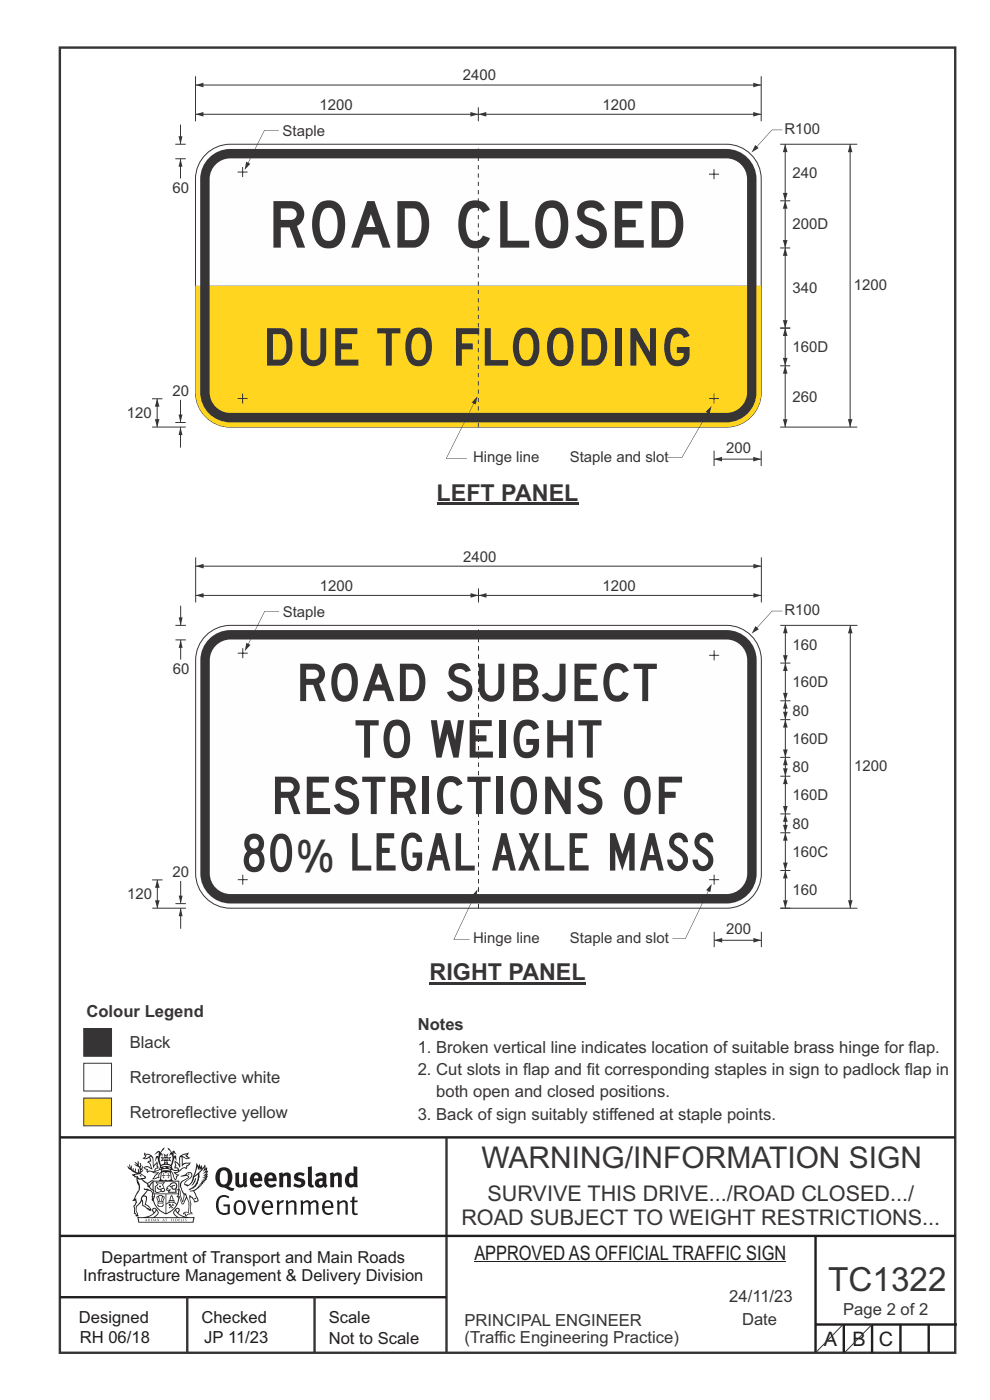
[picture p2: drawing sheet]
<svg xmlns="http://www.w3.org/2000/svg" width="210mm" height="297mm" viewBox="0 0 210 297" stroke-linecap="round" stroke-linejoin="round" font-family="sans-serif">
<path d="M12.7 10.1h189.9v276.9h-189.9zM94.7 241.4v45.8M39.7 275.2v12M66.7 275.2v12" fill="none" stroke="#373435" stroke-width=".51"/>
<path d="M12.7 241.3h190M12.7 275.2h82M12.7 262.2h190.1M173 262.1v24.9M173 281h30M179 281v6M185 281v6M191 281v6M197 281v6" fill="none" stroke="#201e1e" stroke-width=".51"/>
<g fill="#201e1e">
<path d="M47 248.4a2.55 2.55 0 0 0 0 2.7l.3 .2a.81 .81 0 0 0 1-1v-.5a1.04 1.04 0 0 0-1.1-1.5zM46.3 248.1a1.82 1.82 0 0 1 2.1-.2 1.82 1.82 0 0 1 .9 1.8 2.29 2.29 0 0 1-.8 2l.7 .3h.5l-.2 .6a2.87 2.87 0 0 1-2-.7 2.12 2.12 0 0 1-1.7-3.1z" fill-rule="evenodd"/>
<path d="M49.9 248.9l.8-.2v2a.46 .46 0 0 0 .3 .6 .46 .46 0 0 0 .6-.3v-2.1l.7-.2v2.4l.2 .5-.5 .3-.3-.3a1.02 1.02 0 0 1-1.2 .3 1.02 1.02 0 0 1-.6-1.1z" fill-rule="evenodd"/>
<path d="M54 249.5l-.1 .5h.9a.49 .49 0 0 0-.2-.6 .49 .49 0 0 0-.6 .1zM53.4 249.1a1.34 1.34 0 0 1 1.6-.2 1.34 1.34 0 0 1 .6 1.5v.2h-1.7a.77 .77 0 0 0 .5 .8 .77 .77 0 0 0 .9-.4l.3 .5a1.59 1.59 0 0 1-2 .2 1.59 1.59 0 0 1-.5-2.1z" fill-rule="evenodd"/>
<path d="M57 249.5l-.1 .5h1a.49 .49 0 0 0-.2-.6 .49 .49 0 0 0-.7 .1zM56.4 249.1a1.34 1.34 0 0 1 1.6-.2 1.34 1.34 0 0 1 .7 1.5v.2h-1.8a.77 .77 0 0 0 .5 .8 .77 .77 0 0 0 .9-.4l.4 .5a1.59 1.59 0 0 1-2.1 .2 1.59 1.59 0 0 1-.5-2.1z" fill-rule="evenodd"/>
<path d="M59.2 248.9l.7-.2 .1 .4a.95 .95 0 0 1 1-.3 .95 .95 0 0 1 .7 .8v2.3h-.8v-2.3a.46 .46 0 0 0-.8 .1v2.2h-.8z" fill-rule="evenodd"/>
<path d="M62.6 249.1a1.75 1.75 0 0 1 2-.1l-.2 .5-.6-.2a.43 .43 0 0 0-.6 .3l.4 .3a1.04 1.04 0 0 1 1.2 1.1 1.04 1.04 0 0 1-1.4 1l-1.2-.4 .3-.6 1 .4 .4-.4a.88 .88 0 0 0-1-.5l-.4-.2-.1-.4z" fill-rule="evenodd"/>
<path d="M65.3 247.6l.8-.2 .1 3.8 .3 .2 .1 .4a.88 .88 0 0 1-1 0 .88 .88 0 0 1-.3-1z" fill-rule="evenodd"/>
<path d="M67.8 250.6a.43 .43 0 0 0-.1 .7 .43 .43 0 0 0 .7-.1v-.7zM66.8 249.1a1.7 1.7 0 0 1 2.4 .1v1.9l.3 .4-.4 .5-.5-.4a1.03 1.03 0 0 1-1.7-.1 1.03 1.03 0 0 1 .8-1.5h.7v-.4a.8 .8 0 0 0-1.2 .1z" fill-rule="evenodd"/>
<path d="M70 248.9l.7-.2 .1 .4a.95 .95 0 0 1 1-.3 .95 .95 0 0 1 .7 .8v2.3h-.8v-2.3a.46 .46 0 0 0-.8 .1v2.2h-.8z" fill-rule="evenodd"/>
<path d="M74.3 249.5a1.48 1.48 0 0 0 0 1.7h.5l.2-.1v-1.5l-.3-.2zM75 247.4l.8 .1 .1 4.4h-.7l-.1-.2a1.26 1.26 0 0 1-1.4 0 1.26 1.26 0 0 1-.5-1.3 1.29 1.29 0 0 1 .4-1.4 1.29 1.29 0 0 1 1.4-.1z" fill-rule="evenodd"/>
<path d="M46.4 253.9a1.72 1.72 0 0 1 2.3 0l-.3 .3a1.24 1.24 0 0 0-1.4-.2 1.24 1.24 0 0 0-.6 1.4 1.49 1.49 0 0 0 1.2 1.9l.7-.1v-1.3h-.8l-.1-.4h1.3v1.9a1.93 1.93 0 0 1-2.2 0 1.93 1.93 0 0 1-.7-2.2l.2-.8z" fill-rule="evenodd"/>
<path d="M50.4 255.1a1.65 1.65 0 0 0 .2 2.2 .99 .99 0 0 0 1-1.4 .78 .78 0 0 0-.4-.8 .78 .78 0 0 0-.8 0zM50 254.9a1.33 1.33 0 0 1 1.6-.1 1.33 1.33 0 0 1 .5 1.4 1.31 1.31 0 0 1-1.3 1.6 1.31 1.31 0 0 1-1.2-1.6v-.6z" fill-rule="evenodd"/>
<path d="M52.5 254.7l.4-.1 .9 2.6 .8-2.5h.5l-1.1 3h-.5z" fill-rule="evenodd"/>
<path d="M56.3 255.2l-.2 .7h1.3a.7 .7 0 0 0-.3-.8 .7 .7 0 0 0-.8 .1zM55.9 255a1.22 1.22 0 0 1 1.5-.2 1.22 1.22 0 0 1 .5 1.5h-1.8a.93 .93 0 0 0 .5 1 .93 .93 0 0 0 1.1-.2l.2 .3a1.43 1.43 0 0 1-1.8 .1 1.43 1.43 0 0 1-.6-1.7z" fill-rule="evenodd"/>
<path d="M58.7 254.7l.4-.1 .1 .5 .4-.4 .6-.1-.2 .5a.66 .66 0 0 0-.8 .7v1.9h-.4z" fill-rule="evenodd"/>
<path d="M60.6 254.7l.4-.1 .1 .5a.94 .94 0 0 1 1-.5 .94 .94 0 0 1 .8 .8v2.3h-.5l-.1-2.5a.81 .81 0 0 0-1.2 .3v2.2h-.4z" fill-rule="evenodd"/>
<path d="M63.7 254.7l.5-.1 .1 .5 .4-.3a.78 .78 0 0 1 1.1 .3 .9 .9 0 0 1 1-.5 .9 .9 0 0 1 .8 .8v2.3h-.5l-.1-2.5a.67 .67 0 0 0-1.1 .3v2.2h-.5v-2.4l-.4-.3-.7 .4v2.3h-.5z" fill-rule="evenodd"/>
<path d="M69 255.2l-.1 .7h1.3a.7 .7 0 0 0-.3-.8 .7 .7 0 0 0-.9 .1zM68.7 255a1.22 1.22 0 0 1 1.5-.2 1.22 1.22 0 0 1 .5 1.5h-1.8a.93 .93 0 0 0 .4 1 .93 .93 0 0 0 1.2-.2l.1 .3a1.44 1.44 0 0 1-1.7 .1 1.44 1.44 0 0 1-.6-1.7z" fill-rule="evenodd"/>
<path d="M71.4 254.7l.5-.1 .1 .5a.94 .94 0 0 1 1-.5 .94 .94 0 0 1 .8 .8v2.3h-.5l-.1-2.5a.81 .81 0 0 0-1.2 .3v2.2h-.4z" fill-rule="evenodd"/>
<path d="M74.7 253.9l.5-.1v.9h.7l-.1 .3h-.6v2.2l.1 .2h.5l.1 .3a.75 .75 0 0 1-1.2-.6v-2.1h-.4v-.3h.4z" fill-rule="evenodd"/>
<path d="M30.8 244.9l1.1 .3-.9 .5h-.4l.6-.5zM31.8 245.4h.2a2.44 2.44 0 0 1 .4 1.9l.1 .5 .7-1-.1 .6 .3 .3a.57 .57 0 0 0-.6 .7l-1-.1-.5 .2 .2-.5-.8-.3 .7-.1 .9 .5 .1-.1-.6-1.3-.2-.2h.5zM30.7 244.4l-.1 .5 .2 .4-.6 .4a1.04 1.04 0 0 0 1.4-.1l.2 .6-.3 .1-.2 .4a.94 .94 0 0 1 .8 1.1l-.2-.1a1.16 1.16 0 0 0-1.5-.1l.3 .4 .4 .2 .1 .5 .2 .1 .1-.2a.94 .94 0 0 1 1.1 .2l.8 .1-1.2 1.2a1.13 1.13 0 0 0 1.2-.2l.4-.1-.1-.4 .5-.8a.83 .83 0 0 0-.6 1.1l-.3-.1-.7 .4 1.1-1.4-.5 .1-.5-.1 1.3-.5-.1-.1-.9 .4v-.3l.2-.2 .3 .1 .1-.3-.2-.4v-.6l-.1-.4-.7 1v-.7a1.42 1.42 0 0 0-1.6-1.8z" fill-rule="evenodd"/>
<path d="M38.5 245.2l.5-.2 .7-.1-.6 .3 .8 .5h-.3zM38.3 245.5l.2-.1 .1 2a1.69 1.69 0 0 1 1.6-.6l-.8 .5 .1 .5a1.1 1.1 0 0 0-1.5 .6l-.1-.5-.2-.2h-.5l.3-.4-.3-.7a1.42 1.42 0 0 1 .8 1.1l.2-.1zM37.1 246.2l.1 1-.2 .3 .1 .4h.5l.1 .2a.96 .96 0 0 1-1.1-.1l-.1 .1a1.06 1.06 0 0 0 1.3 .2v.1a.72 .72 0 0 1-1 .2l.3 .5 .6 .2-.4 .2-.1 .6-.2-.3-.4-1.1-.4-.4 .4 .9a1.54 1.54 0 0 0 .7 1.2l.2-.3a.58 .58 0 0 1 .4-.8l.2-.1h-.3l-.5-.3 .9-.5a.93 .93 0 0 1 1.2-.5v.2l.2-.2 .1-.5a.99 .99 0 0 0 .7-.8l-1.3 .1-.3 .2-.1-1.4 .9 .4 .9-.3h-.4l-.5-.4 .4-.7-.6 .2a1.46 1.46 0 0 0-1.4 2.1v.4l-.2-.4z" fill-rule="evenodd"/>
<path d="M35.6 248.9l.2 .1-.1 .3 .4 .1h-.4v.6l-.1-.6h-.3l.3-.1z" fill-rule="evenodd"/>
<path d="M34.6 248.9l.2 .1v.3l.3 .1h-.3l-.1 .6v-.6h-.4l.4-.1z" fill-rule="evenodd"/>
<path d="M34.3 248.8a.57 .57 0 0 1 .9 .2 .57 .57 0 0 1 .9-.2l.2 1.4h-.2a.57 .57 0 0 1-.9 0 .69 .69 0 0 1-1.1 0zM34.2 248.1l-.3 2.1-.2 .4h3l-.2-.4-.3-2.1h-.2v.2l-.8-.1-.8 .1v-.2z" fill-rule="evenodd"/>
<path d="M34.2 252.4a.3 .3 0 0 0 .6 0 .3 .3 0 0 0-.6 0zM33.3 250.9l.3 .3-.3 .4a.79 .79 0 0 0 0 1.3l.8-.2-.1-.3a.55 .55 0 0 1-.7-.6l.1-.1 .2 .3 .3 .2 .8-.2-.4-.7 .4-.4-.7 .2zM33 250.7l1.1 .2 .9-.2-.4 .6 .4 1.2a.56 .56 0 0 1-.8 .3l-.2 .1a.73 .73 0 0 1-.9 .1 .73 .73 0 0 1-.3-1v-.4l.6-.4z" fill-rule="evenodd"/>
<path d="M35.6 251.8l.7-.4a.58 .58 0 0 1 1-.1 .58 .58 0 0 1-.4 .9l-.3-.3a.43 .43 0 0 1 .6-.4 .57 .57 0 0 0-.8 .2l-.2-.1-.3 .1 .4 .2a.55 .55 0 0 0 .9 .4v.5h-1.3l.3-.4-.1-.1-.6 .1 .2-.3-.2-.1zM35.4 251.8l-.1 .2a.39 .39 0 0 0 .2 .6h.3l-.2 .4h1.9l-.1-.8a.86 .86 0 0 0-.1-1.3 .86 .86 0 0 0-1.3 .4z" fill-rule="evenodd"/>
<path d="M36 254.8h.8v.2h-.8zM36.4 253.8l.2 .8h-.4zM36.4 253.5l-.3 .5-.1 .6h-.2v.4l-.7 .4 .2 .1a1.48 1.48 0 0 1 2.1 .2l.2-.1-.6-.5v-.5h-.2l-.1-.6z" fill-rule="evenodd"/>
<path d="M35.8 255.4l.4 .1 .1 .3 .3-.2-.2-.2a.38 .38 0 0 1 .5 .5l-.2-.2-.3 .2 .3 .2-.3 .3-.1-.4-.4 .4-.1-.2 .4-.3-.1-.1-.2 .1z" fill-rule="evenodd"/>
<path d="M34.5 254h.2v.2l-.2 .6h-.2zM33.6 255.3h.9v.2a.55 .55 0 0 1-.8 .4v-.2l-.2-.1zM33.4 254h.2l.2 .8h-.2zM33.6 255l.8-.1 .1 .2h-.8zM33.8 253.7h.5l-.2 1.1h-.1zM33.3 253.8l-.1 .3 .3 1.1a.48 .48 0 0 0-.1 .6 .48 .48 0 0 0 .5 .2h.5a.49 .49 0 0 0 .2-.8l.3-1.1-.1-.3a1.42 1.42 0 0 0-1.5 0z" fill-rule="evenodd"/>
<path d="M33.7 251.5l.4 .1 .1 .3h-.3z" fill-rule="evenodd"/>
<path d="M41.3 250.1l.3-.2-.2 .8-.6 .8h-.2l.5-.7z" fill-rule="evenodd"/>
<path d="M39.7 249l.3-.2 .5 .2a.88 .88 0 0 1-.6 1.1 1.22 1.22 0 0 0-.8 1.3l.5 .2a.72 .72 0 0 0 .9-.4l.5-.8 .2-.6 .8-.6v.2a2.85 2.85 0 0 1-2 2.9l.1 .1a2.13 2.13 0 0 0 1.9-1.5v-.3a2.01 2.01 0 0 0 .3-1.7l1.1-1.3-.4 1 .7-.5-.7 1 .8-.4-.8 .8 .7-.2-.9 .6 .8-.1-.8 .4h.7l-.8 .3 .3 .2h-.4l.2 .3h-.4l.2 .3h-.4l.1 .2h-.1a2.16 2.16 0 0 1-2 1.1l.1 .2 .4-.1a.76 .76 0 0 1 .7 .8l.5 1.2-.6 .2a1.45 1.45 0 0 0-1.1-1.3l.2 1.8-.1 1.8 .4 .3a1.07 1.07 0 0 0-1.2 .4v-.3l-.5-.2a.87 .87 0 0 1 1.1-.1v-.7a4.4 4.4 0 0 0-.6-3.1l-.1-.3h-.2a2.16 2.16 0 0 1-.7-2.2l.3-.4 1.2-.7a.55 .55 0 0 0-.4-.8zM37.8 252.4a.76 .76 0 0 1 .3 1.1l.6 1.6 .4-1.7 .2 .1a.61 .61 0 0 1-.1 .9l-.3 .8-.2 .1-.7-1.6-.3 .1a1.18 1.18 0 0 0 .1-1.4zM41.8 247.5l.2 .7 .3-.5v.6l.4-.5a1.9 1.9 0 0 1-1.2 1.4l-.3 .3zM38.2 249.6l1.4-.2 .2 .2v.3l-.5 .2a1.26 1.26 0 0 0-.9 1.9l.2 .7a1.84 1.84 0 0 1 .1 2.1l-.4-1.4a.96 .96 0 0 0-.4-1.2l-.4 .2a.78 .78 0 0 1 0 1.3l.1 .3h.4l.4 1.1a.38 .38 0 0 0 .2 .4 .38 .38 0 0 0 .4-.1l.6-1.2a2.94 2.94 0 0 1 .4 2.5l-.1 .4h-.8l-.3 .4v.2l.4-.1 .1 .4 .2 .1a1.02 1.02 0 0 1 1.3-.5v-.4l-.3-.1 .1-1.8-.3-1.3h.1a1.14 1.14 0 0 1 .8 1 .63 .63 0 0 0 .8-.2 .63 .63 0 0 0-.2-.9l-.6-1.2 .9-.6 .2-.4h.3l-.1-.2h.4l-.1-.3h.3l-.1-.3 .5-.1-.2-.2 .6-.4v-.2h-.2l.4-.5h-.3l.3-.5-.4 .1 .4-.5v-.3l-.3 .2 .2-.7-.1-.2-.4 .3v-.8l-.6 .8-.2-.8-.2 .5-.3-.7-.1 .6-.5-.8-.1 1.4-.6 1.8a1.81 1.81 0 0 1-1 1.5l-.6-.2a1.75 1.75 0 0 1 1.1-1.2 .75 .75 0 0 0 .1-1.3 .75 .75 0 0 0-1.2 .4z" fill-rule="evenodd"/>
<path d="M41.2 254.1h.3l.2 .2-.4 .1z" fill-rule="evenodd"/>
<path d="M29.4 258.4h11.6l-.1 .8h-11.4zM31.3 258.2l.5-.1a2.48 2.48 0 0 0 1.4-1.3l.3 .5-.5 .6-.5 .3zM32.5 256.6l.3-.2 .2 .1-.3 .7zM37.2 256.8a2.65 2.65 0 0 0 1.8 1.4h-1.1l-.5-.3-.5-.6zM37.4 256.5l.2-.1 .3 .2-.3 .6zM29.2 258.2l.1 1.2h11.8l.2-1.1-.2-.1a4.1 4.1 0 0 1-3.3-.9l.3-.4-.1-.6a1.06 1.06 0 0 0-1.3 1l.2 .4 .6 .5h-4.7l.3-.1a.84 .84 0 0 0 .6-.8 .84 .84 0 0 0-.5-.8l-.3-.2h-.5l-.1 .6 .3 .4a4.2 4.2 0 0 1-3.4 .9z" fill-rule="evenodd"/>
<path d="M31 258.7l.1 .2h-.2zM31 258.5l-.3 .6 .4-.2 .2 .2z" fill-rule="evenodd"/>
<path d="M31.3 258.6h.3v.4a.25 .25 0 0 0 .2-.1 .25 .25 0 0 0-.1-.3h.1a.29 .29 0 0 1 0 .4 .29 .29 0 0 1-.4 0 .29 .29 0 0 1 0-.4z" fill-rule="evenodd"/>
<path d="M32.2 258.6a.22 .22 0 0 1 .3 .2 .22 .22 0 0 1-.3 .2zM32 258.6l.1 .4a.33 .33 0 0 0 .4 0 .33 .33 0 0 0 0-.4 .33 .33 0 0 0-.5 0z" fill-rule="evenodd"/>
<path d="M32.9 258.7l.1 .2h-.2zM32.9 258.5l-.2 .6 .3-.2 .2 .2z" fill-rule="evenodd"/>
<path d="M33.3 258.6h.2l.1 .1 .2-.1-.2 .2 .2 .3-.3-.3-.1 .3h-.1l.2-.3z" fill-rule="evenodd"/>
<path d="M34.7 258.7l.1 .2h-.2zM34.7 258.5l-.3 .6 .4-.2 .2 .2z" fill-rule="evenodd"/>
<path d="M35 258.5h.5l-.2 .1v.5h-.2l.1-.5z" fill-rule="evenodd"/>
<path d="M36.2 258.6l.3-.1-.1 .1v.2h.1h-.1v.3h-.2z" fill-rule="evenodd"/>
<path d="M36.7 258.6h.2v.5h-.2z" fill-rule="evenodd"/>
<path d="M37.3 258.6a.22 .22 0 0 1 .3 .2 .22 .22 0 0 1-.3 .2zM37.1 258.6v.4a.33 .33 0 0 0 .5 0 .33 .33 0 0 0 0-.4 .33 .33 0 0 0-.5 0z" fill-rule="evenodd"/>
<path d="M37.8 258.6l.4-.1-.2 .1v.2h.1h-.1v.2l.2 .1h-.4z" fill-rule="evenodd"/>
<path d="M38.4 258.6h.2l-.1 .4 .2 .1h-.3z" fill-rule="evenodd"/>
<path d="M38.9 258.6h.2v.5h-.2z" fill-rule="evenodd"/>
<path d="M39.3 258.6h.2h-.1l.2 .3-.2 .2-.1-.1v-.1l.2 .1z" fill-rule="evenodd"/>
<path d="M34.2 247.4a1.51 1.51 0 0 1 2 .2 2.67 2.67 0 0 0-2.1 0zM35.7 247.6l.4 .1 .1 .3-.4-.1zM34.6 247.6h.5l.1 .2h-.4zM34 247.8l.3 .2h-.3zM34.9 246.9l.3-.2 .3 .2zM34.9 245.6l.2 .1v.3h-.2zM35 245.1l.2 .2 .2-.2-.1 .3h-.2zM35.1 246.3h.2l.1 .4-.2-.2-.2 .2zM35.3 245.7l.2-.1v.4h-.2zM34.4 245.7h.3l.1 .3-.4 .1 .2-.2zM35.7 245.7h.3l-.2 .2 .2 .2-.4-.1zM32.7 244.9l1-.5-.1 1-.2-.2-.3 .2-.3 1.1 .5-1 .3 .9a1.84 1.84 0 0 1 .2 1.7l.4 .1a2.48 2.48 0 0 1 2.2 0l.2-.2-.2-.7 .7-1.8 .4 .7-.2-1-.2-.1-.2 .3v-.9l.6 .4-.6-.8-.3 .1-.1 .4-.5-.9-.5-.3 .2 .5 .6 .5-.5 .8 .4-.4a2.06 2.06 0 0 1 0 2.3l-.5-.2-.2-.6 .1-.1 .8 .2-.4-.5 .4-.5-.7 .2-.2-.2 .2-.7-.5 .4-.5-.4 .2 .7-.2 .2-.7-.2 .4 .5-.4 .5 .8-.2 .1 .1-.2 .6-.5 .2a2.02 2.02 0 0 1 0-2.2l.3 .5-.1-.7-.3-.1 .8-1.2-.4 .3-.5 .8-.2-.3a.8 .8 0 0 0-.8 .5z" fill-rule="evenodd"/>
<path d="M29.2 250.1l.3 .1a.61 .61 0 0 1 .8 .4l.3 .2a.8 .8 0 0 1 .6 1l.4 .1 .5 .5a1 1 0 0 1 .5 1.1l-.1 .7v-.5h-.1a.96 .96 0 0 0-.8-1.3l-.2-.2h-.7l-.1-.1-.1 .1 .1 .3h.6l-1.2 1.3-.2 1-.4 .6a1.33 1.33 0 0 0-.5 1.8l.2 .5a1.26 1.26 0 0 1-.5-1.5l-.1-.3a1.56 1.56 0 0 0 .4-1.7l-.3 .2 .2-.5a3.2 3.2 0 0 0 .7-3zM30.4 253.9h.4a2.06 2.06 0 0 1-.1 1.6l.7 .5 .4 .4-.6-.1-.8-.6-.1-.9a.51 .51 0 0 1 .1-.9zM28.6 249.3a1.52 1.52 0 0 1 2.1 .5l-1.1 .2-.2-.1-.1-.4h-.5zM27.5 247v.8l-.3-.4h-.1a3.1 3.1 0 0 0 1.9 1.6l-1 .1 .5 .6 .5 .1 .1 1.1a1.84 1.84 0 0 1-.3 2.5l-.4 .9-.3 .4 .2 .1 .4-.1 .1 .4-.2 .5-.3 .2 .1 1.7h.2l.3 .5 .1 .1 .4-.1-.1-.5a1.3 1.3 0 0 1-.1-1.7l.9-1 .1 1.1 .6 .2 .5 .5 .1-.1 .2 .3h.5a1.85 1.85 0 0 0-1.2-1.4l.1-.3a1.39 1.39 0 0 0 0-1.4l-.5-.1 .5-.5a.66 .66 0 0 1 .9-.4 .66 .66 0 0 1 .3 .9l-.1 .4 .2-.1v.2l-.1 .3 .2 .5 .1-.3a2.24 2.24 0 0 0 .1-2.2 .73 .73 0 0 1-.7-.7 .73 .73 0 0 1 .6-.7v-.2a.94 .94 0 0 0-.9 .8 .48 .48 0 0 1-.1-.6 .48 .48 0 0 1 .5-.2l.5-.3a.51 .51 0 0 0-.8 .2l-.5 .2-1-.8h.6l.2-.5-1.2-.7 .5-.5v-.3l-.5 .4 .1-.2a.69 .69 0 0 0 .2-1v.4l-.2 .3v-1.1l-.3-.2 .1 .6-.1 .2-.4-1.3v.7l-.6-.4 .5 .7-.6-.2 .3 .3a1 1 0 0 1 .7 1.4l-.2-.8v.9l-.5-.2v-.8l-.2 .7-.2-.1-.1-.6-.2 .4-.2-.2 .1-.7-.2 .5z" fill-rule="evenodd"/>
<path d="M29.6 249.4l.2-.1 .3 .2z" fill-rule="evenodd"/>
<path d="M32.4 250.5h5.6v2l-.2-.1v-1.7h-5.2v2.5h5.2v-.8l.1 .2-.1 1.1v-.3h-2.5v4a4.1 4.1 0 0 0 2.6-3.6l.1-.1a4 4 0 0 1-2.8 3.9 4.2 4.2 0 0 1-2.8-4.7l.1 1.2 .1-.1a3.8 3.8 0 0 0 2.5 3.4v-4h-2.5l-.2-.9z" fill-rule="evenodd"/>
<circle cx="40" cy="249.1" r=".17"/>
</g>
<path d="M100.6 267.7h66.2" fill="none" stroke="#201e1e" stroke-width=".21"/>
<path d="M178.9 280.9l-6 6.2M185 280.9l-6 6.2" fill="none" stroke="#373435" stroke-width=".21"/>
<path d="M92.6 106.9h30.1M91.1 208.6h33.1" fill="none" stroke="#373435" stroke-width=".45"/>
<path d="M17.8 225.6h5.9v5.9h-5.9z" fill-rule="evenodd" fill="#fefefe" stroke="#373435" stroke-width=".21"/>
<path d="M17.8 232.9h5.9v5.9h-5.9z" fill-rule="evenodd" fill="#ffd520" stroke="#373435" stroke-width=".21"/>
<path d="M17.8 218.2h5.9v5.9h-5.9z" fill-rule="evenodd" fill="#373435" stroke="#373435" stroke-width=".21"/>
<path d="M44 32.4a7.4 7.4 0 0 1 4.8-1.8h105.3a7.4 7.4 0 0 1 7.4 7.4v45.2a7.4 7.4 0 0 1-7.4 7.4h-105.3a7.4 7.4 0 0 1-7.3-7.4v-45.2a7.4 7.4 0 0 1 2.5-5.6z" fill="none" stroke="#373435" stroke-width=".21"/>
<path d="M41.5 60.6h120v22.6a7.4 7.4 0 0 1-7.4 7.4h-105.3a7.4 7.4 0 0 1-7.3-7.4z" fill-rule="evenodd" fill="#ffd520"/>
<path d="M44.3 33.5a6.4 6.4 0 0 1 4.5-1.9h105.3a6.4 6.4 0 0 1 6.4 6.4v45.2a6.4 6.4 0 0 1-6.4 6.4h-105.3a6.4 6.4 0 0 1-6.3-6.4v-45.2a6.4 6.4 0 0 1 1.8-4.5z" fill-rule="evenodd" fill="#373435"/>
<path d="M41.5 18h120" fill="none" stroke="#373435" stroke-width=".21"/>
<g fill="#373435">
<path d="M41.5 18l1.7-.4v.9z"/>
<path d="M159.8 17.6l1.7 .4-1.7 .5z"/>
</g>
<path d="M41.5 16.2v9.5M41.5 24.2h60" fill="none" stroke="#373435" stroke-width=".21"/>
<g fill="#373435">
<path d="M41.5 24.2l1.7-.4v.9z"/>
<path d="M99.8 23.8l1.7 .4-1.7 .5z"/>
</g>
<path d="M101.5 22.8v2.9M101.5 24.2h60" fill="none" stroke="#373435" stroke-width=".21"/>
<g fill="#373435">
<path d="M101.5 24.2l1.7-.4v.9z"/>
<path d="M159.8 23.8l1.7 .4-1.7 .5z"/>
</g>
<path d="M165.5 77.6h2.1M151.5 97.4h10M165.5 90.6h16.3" fill="none" stroke="#373435" stroke-width=".21"/>
<g fill="#373435">
<path d="M151.5 97.4l1.7-.5v1z"/>
<path d="M159.8 96.9l1.7 .5-1.7 .5z"/>
</g>
<path d="M180.3 30.6v60M151.5 95.6v3.3M161.5 95.6v3.3" fill="none" stroke="#373435" stroke-width=".21"/>
<g fill="#373435">
<path d="M180.3 30.6l.5 1.7h-1z"/>
<path d="M179.8 88.9h1l-.5 1.7z"/>
</g>
<path d="M166.6 77.6v13" fill="none" stroke="#373435" stroke-width=".21"/>
<g fill="#373435">
<path d="M166.6 77.6l.5 1.7h-1z"/>
<path d="M166.1 88.9h1l-.5 1.7z"/>
</g>
<path d="M160.2 30.8l.7 .6-1.5 1zM163.7 27.5l-3.2 3.7zM163.8 27.5l2.2 .1z" fill="#373435"/>
<path d="M166.6 69.6v8" fill="none" stroke="#373435" stroke-width=".21"/>
<g fill="#373435">
<path d="M166.6 69.6l.5 1.7h-1z"/>
<path d="M166.1 75.9h1l-.5 1.7z"/>
</g>
<path d="M166.6 52.6v17M165.5 69.6h2.1" fill="none" stroke="#373435" stroke-width=".21"/>
<g fill="#373435">
<path d="M166.6 52.6l.5 1.7h-1z"/>
<path d="M166.1 67.9h1l-.5 1.7z"/>
</g>
<path d="M166.6 42.6v10" fill="none" stroke="#373435" stroke-width=".21"/>
<g fill="#373435">
<path d="M166.6 42.6l.5 1.7h-1z"/>
<path d="M166.1 50.9h1l-.5 1.7z"/>
</g>
<path d="M166.6 30.6v12M165.5 42.6h2.1" fill="none" stroke="#373435" stroke-width=".21"/>
<g fill="#373435">
<path d="M166.6 30.6l.5 1.7h-1z"/>
<path d="M166.1 40.9h1l-.5 1.7z"/>
</g>
<path d="M161.5 16.2v9.5M165.5 30.6h16.3M165.5 52.6h2.1M165.5 69.6h2.1M32.3 90.6h7.1M37.2 89.6h2.2M38.3 84.8v4.8" fill="none" stroke="#373435" stroke-width=".21"/>
<path d="M37.9 87.9h.8l-.4 1.7z" fill="#373435"/>
<path d="M38.3 90.6v4.4" fill="none" stroke="#373435" stroke-width=".21"/>
<path d="M38.3 90.6l.4 1.7h-.8z" fill="#373435"/>
<path d="M37.2 33.7h2.2M38.3 26.4v4.2" fill="none" stroke="#373435" stroke-width=".21"/>
<path d="M37.9 28.9h.8l-.4 1.7z" fill="#373435"/>
<path d="M38.3 33.7v4.2" fill="none" stroke="#373435" stroke-width=".21"/>
<path d="M38.3 33.7l.4 1.7h-.8z" fill="#373435"/>
<path d="M33.3 84.6v6" fill="none" stroke="#373435" stroke-width=".21"/>
<g fill="#373435">
<path d="M33.3 84.6l.5 1.7h-1z"/>
<path d="M32.8 88.9h1l-.5 1.7z"/>
</g>
<path d="M37.2 30.6h2.2M32.2 84.6h2.2" fill="none" stroke="#373435" stroke-width=".21"/>
<path d="M44.5 60.6h114v22.6a4.4 4.4 0 0 1-4.4 4.4h-105.3a4.4 4.4 0 0 1-4.3-4.4z" fill-rule="evenodd" fill="#ffd520"/>
<path d="M46 34.6a4.4 4.4 0 0 1 2.8-1h105.3a4.4 4.4 0 0 1 4.4 4.4v22.6h-114v-22.6a4.4 4.4 0 0 1 1.5-3.4z" fill-rule="evenodd" fill="#fefefe"/>
<path d="M101.5 90.6v-60" fill="none" stroke="#373435" stroke-width=".21" stroke-dasharray=".9 .9" stroke-linecap="butt"/>
<path d="M101.3 84.1l-.4 1.7-.8-.4zM100.5 85.4l-5.8 11.9zM94.7 97.2l4.3 .1z" fill="#373435"/>
<path d="M50.4 36.5h2.1M51.5 35.4v2.2M50.4 84.5h2.1M51.5 83.5v2.1" fill="none" stroke="#373435" stroke-width=".21"/>
<path d="M52.2 34.3l.9 .4-1.2 1.4zM56.1 27.6l-3.5 7.1zM56.1 27.6l3.1 .1z" fill="#373435"/>
<path d="M150.4 37h2.1M151.5 35.9v2.1M150.4 84.5h2.1M151.5 83.5v2.1" fill="none" stroke="#373435" stroke-width=".21"/>
<path d="M149.7 87.4l1.2-1.3-.4 1.8zM150.1 87.4l-5.4 9.7zM141.6 97l3.1 .1z" fill="#373435"/>
<path d="M44 134.5a7.4 7.4 0 0 1 4.9-1.8h105.2a7.4 7.4 0 0 1 7.4 7.3v45.3a7.4 7.4 0 0 1-7.4 7.4h-105.2a7.4 7.4 0 0 1-7.4-7.4v-45.3a7.4 7.4 0 0 1 2.5-5.5z" fill-rule="evenodd" fill="#fefefe" stroke="#373435" stroke-width=".21"/>
<path d="M44.4 135.5a6.4 6.4 0 0 1 4.5-1.8h105.2a6.4 6.4 0 0 1 6.4 6.3v45.3a6.4 6.4 0 0 1-6.4 6.4h-105.2a6.4 6.4 0 0 1-6.4-6.4v-45.3a6.4 6.4 0 0 1 1.9-4.5z" fill-rule="evenodd" fill="#373435"/>
<path d="M46.1 136.7a4.4 4.4 0 0 1 2.8-1h105.2a4.4 4.4 0 0 1 4.4 4.3v45.3a4.4 4.4 0 0 1-4.4 4.4h-105.2a4.4 4.4 0 0 1-4.4-4.4v-45.3a4.4 4.4 0 0 1 1.6-3.3z" fill-rule="evenodd" fill="#fefefe"/>
<path d="M101.3 188.7l-.3 1.7-.9-.4zM100.6 190l-4.3 9.3zM96.3 199.2l3.3 .1z" fill="#373435"/>
<path d="M101.5 192.7v-60" fill="none" stroke="#373435" stroke-width=".21" stroke-dasharray=".9 .9" stroke-linecap="butt"/>
<path d="M50.4 138.6h2.2M51.5 137.5v2.1M50.4 186.6h2.2M51.5 185.6v2.1" fill="none" stroke="#373435" stroke-width=".21"/>
<g fill="#373435">
<path d="M52.2 136.4l.9 .4-1.2 1.3zM56.1 129.7l-3.4 7.1zM56.1 129.7l3.1 .1z"/>
<path d="M151 187.5l-.3 1.8-.9-.5zM150.3 188.9l-4.9 10.3zM142.7 199.1l2.7 .1z"/>
</g>
<path d="M151.5 199.5h10" fill="none" stroke="#373435" stroke-width=".21"/>
<g fill="#373435">
<path d="M151.5 199.5l1.7-.5v1z"/>
<path d="M159.8 199l1.7 .5-1.7 .5z"/>
</g>
<path d="M32.3 192.7h7.1M37.2 191.7h2.2M38.3 186.9v4.8M151.5 197.7v3.2M161.5 197.7v3.2" fill="none" stroke="#373435" stroke-width=".21"/>
<path d="M37.9 190h.8l-.4 1.7z" fill="#373435"/>
<path d="M38.3 192.7v4.3" fill="none" stroke="#373435" stroke-width=".21"/>
<path d="M38.3 192.7l.4 1.7h-.8z" fill="#373435"/>
<path d="M37.2 135.7h2.2M38.3 128.5v4.2" fill="none" stroke="#373435" stroke-width=".21"/>
<path d="M37.9 131h.8l-.4 1.7z" fill="#373435"/>
<path d="M38.3 135.7v4.2" fill="none" stroke="#373435" stroke-width=".21"/>
<path d="M38.3 135.7l.4 1.7h-.8z" fill="#373435"/>
<path d="M160.2 132.8l.8 .7-1.6 .9zM163.8 129.6l-3.3 3.7zM163.8 129.6l2.2 .1z" fill="#373435"/>
<path d="M150.4 139h2.1M151.5 138v2.1M33.4 186.7v6M150.4 186.6h2.1M151.5 185.6v2.1" fill="none" stroke="#373435" stroke-width=".21"/>
<g fill="#373435">
<path d="M33.4 186.6l.5 1.7h-1z"/>
<path d="M32.9 191h1l-.5 1.7z"/>
</g>
<path d="M37.2 132.7h2.2M41.5 120.1h120" fill="none" stroke="#373435" stroke-width=".21"/>
<g fill="#373435">
<path d="M41.5 120.1l1.7-.5v1z"/>
<path d="M159.8 119.6l1.7 .5-1.7 .5z"/>
</g>
<path d="M41.5 118.2v9.6M41.5 126.3h60" fill="none" stroke="#373435" stroke-width=".21"/>
<g fill="#373435">
<path d="M41.5 126.3l1.7-.5v1z"/>
<path d="M99.8 125.8l1.7 .5-1.7 .5z"/>
</g>
<path d="M101.5 124.8v3M101.5 126.3h60" fill="none" stroke="#373435" stroke-width=".21"/>
<g fill="#373435">
<path d="M101.5 126.3l1.7-.5v1z"/>
<path d="M159.8 125.8l1.7 .5-1.7 .5z"/>
</g>
<path d="M161.5 118.2v9.6M180.4 132.7v60M32.3 186.7h2.2M165.5 192.7h16.4M165.5 184.7h2.2" fill="none" stroke="#373435" stroke-width=".21"/>
<path d="M101.5 192.7v-60" fill="none" stroke="#373435" stroke-width=".21" stroke-dasharray=".9 .9" stroke-linecap="butt"/>
<g fill="#373435">
<path d="M180.4 132.7l.5 1.7h-1z"/>
<path d="M179.9 191h1l-.5 1.7z"/>
</g>
<path d="M166.6 176.7v8" fill="none" stroke="#373435" stroke-width=".21"/>
<g fill="#373435">
<path d="M166.6 176.6l.5 1.7h-1z"/>
<path d="M166.1 183h1l-.5 1.7z"/>
</g>
<path d="M165.5 176.7h2.2M166.6 184.7v8" fill="none" stroke="#373435" stroke-width=".21"/>
<g fill="#373435">
<path d="M166.6 184.6l.5 1.7h-1z"/>
<path d="M166.1 191h1l-.5 1.7z"/>
</g>
<path d="M166.6 172.7v4" fill="none" stroke="#373435" stroke-width=".21"/>
<g fill="#373435">
<path d="M166.6 172.6l.5 1.7h-1z"/>
<path d="M166.1 175h1l-.5 1.7z"/>
</g>
<path d="M165.5 132.7h16.4M165.5 172.7h2.2M166.6 164.7v8M165.5 192.7h2.2" fill="none" stroke="#373435" stroke-width=".21"/>
<g fill="#373435">
<path d="M166.6 164.6l.5 1.7h-1z"/>
<path d="M166.1 171h1l-.5 1.7z"/>
</g>
<path d="M165.5 164.7h2.2M166.6 160.7v4" fill="none" stroke="#373435" stroke-width=".21"/>
<g fill="#373435">
<path d="M166.6 160.6l.5 1.7h-1z"/>
<path d="M166.1 163h1l-.5 1.7z"/>
</g>
<path d="M166.6 132.7v8" fill="none" stroke="#373435" stroke-width=".21"/>
<g fill="#373435">
<path d="M166.6 132.6l.5 1.7h-1z"/>
<path d="M166.1 139h1l-.5 1.7z"/>
</g>
<path d="M165.5 140.7h2.2M166.6 152.7v8M165.5 160.7h2.2" fill="none" stroke="#373435" stroke-width=".21"/>
<g fill="#373435">
<path d="M166.6 152.6l.5 1.7h-1z"/>
<path d="M166.1 159h1l-.5 1.7z"/>
</g>
<path d="M165.5 152.7h2.2M166.6 148.7v4" fill="none" stroke="#373435" stroke-width=".21"/>
<g fill="#373435">
<path d="M166.6 148.6l.5 1.7h-1z"/>
<path d="M166.1 151h1l-.5 1.7z"/>
</g>
<path d="M165.5 148.7h2.2M166.6 140.7v8" fill="none" stroke="#373435" stroke-width=".21"/>
<g fill="#373435">
<path d="M166.6 140.6l.5 1.7h-1z"/>
<path d="M166.1 147h1l-.5 1.7z"/>
</g>
<text font-size="13.7" fill="#373435" x="56.8" y="52.5">ROAD CLOSED</text>
<g font-size="11" fill="#373435">
<text x="55.7" y="77.6">DUE TO FLOODING</text>
<text x="62.7" y="148.7">ROAD SUBJECT</text>
<text x="75.2" y="160.7">TO WEIGHT</text>
<text x="57.4" y="172.7">RESTRICTIONS OF</text>
<text x="51.2" y="184.9">80</text>
<text x="73.9" y="184.7">LEGAL AXLE MASS</text>
</g>
<text font-size="9.4" fill="#373435" x="62.7" y="184.9">%</text>
<text font-size="7.1" fill="#373435" x="175.7" y="274">TC1322</text>
<text font-size="6.3" fill="#373435" x="102.1" y="247.8">WARNING/INFORMATION SIGN</text>
<g font-size="4.9" fill="#373435">
<text x="92.6" y="106.2">LEFT PANEL</text>
<text x="91.1" y="208">RIGHT PANEL</text>
</g>
<g font-size="4.6" fill="#373435">
<text x="103.4" y="254.8">SURVIVE THIS DRIVE.../ROAD CLOSED.../</text>
<text x="97.9" y="259.9">ROAD SUBJECT TO WEIGHT RESTRICTIONS...</text>
</g>
<g font-size="4.2" fill="#201e1e">
<text x="100.6" y="267.2">APPROVED AS OFFICIAL TRAFFIC SIGN</text>
<text x="174.7" y="285.6">A</text>
<text x="180.9" y="285.6">B</text>
<text x="186.5" y="285.6">C</text>
</g>
<g font-size="3.5" fill="#373435">
<text x="18.3" y="215.8">Colour Legend</text>
<text x="88.6" y="218.6">Notes</text>
<text x="27.5" y="222.4">Black</text>
<text x="88.6" y="223.3">1. Broken vertical line indicates location of suitable brass hinge for flap.</text>
<text x="27.5" y="229.8">Retroreflective white</text>
<text x="88.6" y="228">2. Cut slots in flap and fit corresponding staples in sign to padlock flap in</text>
<text x="92.5" y="232.8">both open and closed positions.</text>
<text x="27.5" y="237.1">Retroreflective yellow</text>
<text x="88.6" y="237.5">3. Back of sign suitably stiffened at staple points.</text>
<text x="98.5" y="281.3">PRINCIPAL ENGINEER</text>
<text x="154.7" y="276.2">24/11/23</text>
<text x="157.4" y="281.2">Date</text>
<text x="178.9" y="279.1">Page 2 of 2</text>
<text x="98.5" y="284.8">(Traffic Engineering Practice)</text>
</g>
<g font-size="3.5" fill="#201e1e">
<text x="21.6" y="267.9">Department of Transport and Main Roads</text>
<text x="17.7" y="271.8">Infrastructure Management &amp; Delivery Division</text>
<text x="16.7" y="280.6">Designed</text>
<text x="42.7" y="280.6">Checked</text>
<text x="69.7" y="280.6">Scale</text>
<text x="16.9" y="284.8">RH 06/18</text>
<text x="43.3" y="284.9">JP 11/23</text>
<text x="69.7" y="285.2">Not to Scale</text>
</g>
<g font-size="3.2" fill="#373435">
<text x="98.2" y="17.1">2400</text>
<text x="67.8" y="23.3">1200</text>
<text x="127.8" y="23.3">1200</text>
<text x="60" y="28.9">Staple</text>
<text x="166.4" y="28.4">R100</text>
<text x="36.6" y="41">60</text>
<text x="168.1" y="37.7">240</text>
<text x="168.1" y="48.6">200D</text>
<text x="168.1" y="62.2">340</text>
<text x="181.1" y="61.6">1200</text>
<text x="168.1" y="74.6">160D</text>
<text x="26.9" y="88.7">120</text>
<text x="36.6" y="84">20</text>
<text x="168.1" y="85.3">260</text>
<text x="100.3" y="97.9">Hinge line</text>
<text x="120.9" y="97.9">Staple and slot</text>
<text x="154" y="96.1">200</text>
<text x="98.2" y="119.1">2400</text>
<text x="67.8" y="125.3">1200</text>
<text x="127.8" y="125.3">1200</text>
<text x="60" y="131">Staple</text>
<text x="166.4" y="130.5">R100</text>
<text x="168.1" y="137.8">160</text>
<text x="36.7" y="143">60</text>
<text x="168.1" y="145.8">160D</text>
<text x="168.1" y="151.8">80</text>
<text x="168.1" y="157.8">160D</text>
<text x="168.1" y="163.8">80</text>
<text x="181.2" y="163.7">1200</text>
<text x="168.1" y="169.8">160D</text>
<text x="168.1" y="175.8">80</text>
<text x="168.1" y="181.8">160C</text>
<text x="27" y="190.8">120</text>
<text x="36.6" y="186.1">20</text>
<text x="168.1" y="189.8">160</text>
<text x="100.4" y="200">Hinge line</text>
<text x="120.9" y="200">Staple and slot</text>
<text x="154.1" y="198.2">200</text>
</g>
</svg>
